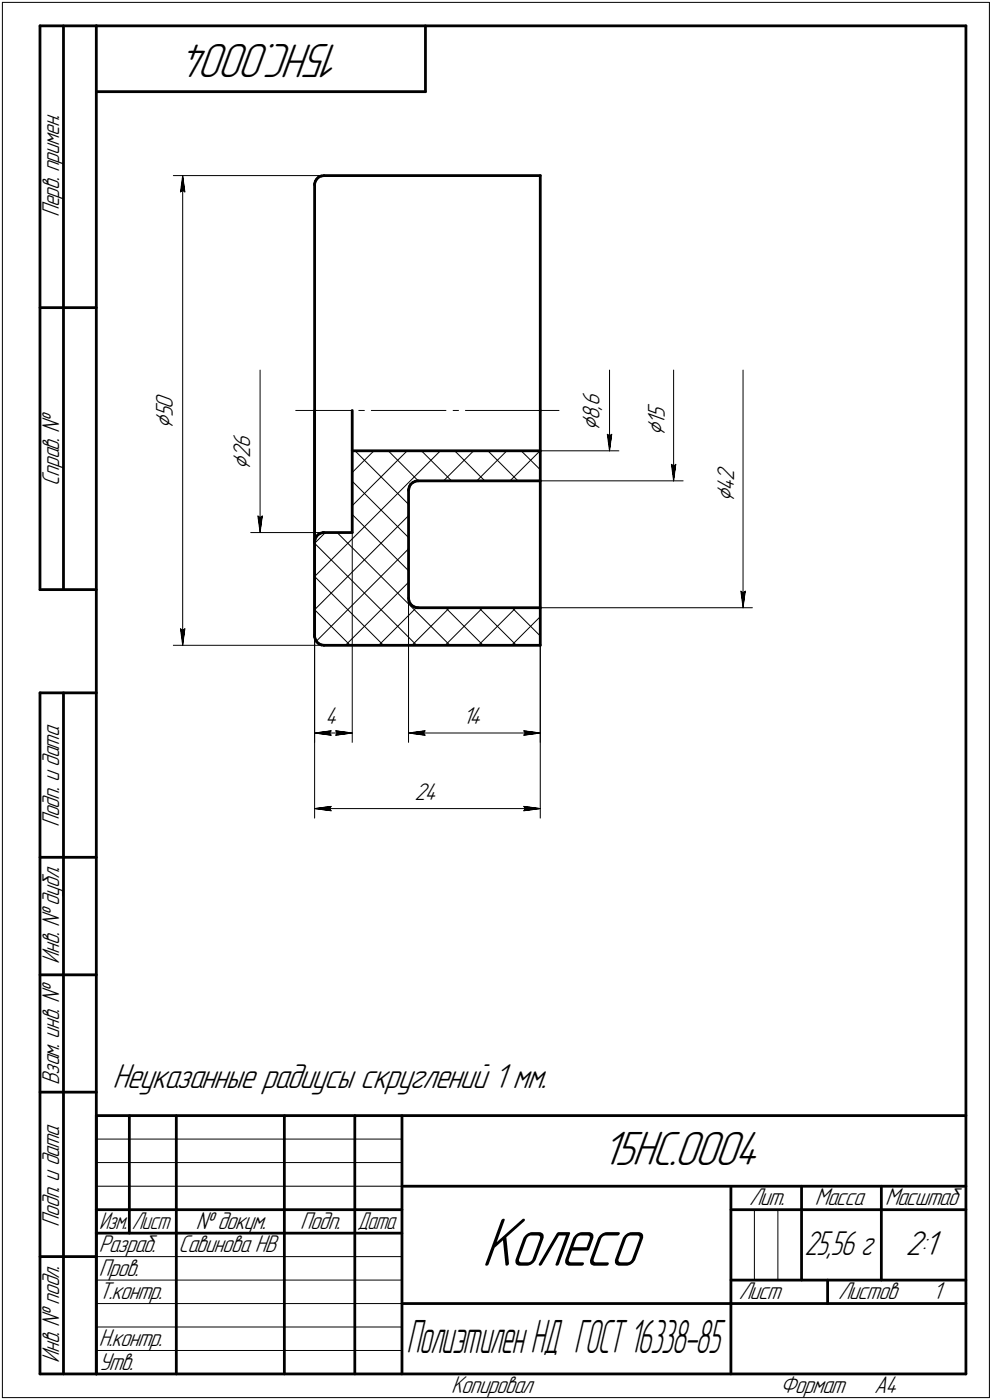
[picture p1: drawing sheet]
<svg xmlns="http://www.w3.org/2000/svg" width="211mm" height="298mm" viewBox="0 0 211 298" stroke-linecap="round" stroke-linejoin="round" font-family="sans-serif">
<g fill="none" stroke="#000" stroke-width=".21">
<path d="M.5 .5v297zM.5 .5h210zM210.5 .5v297zM36.9 37.4h78zM38.9 37.4l.4 3.5zM38.9 37.4l-.5 3.5zM38.9 37.4v100zM38.4 40.9l.5-.4zM38.9 40.5l.4 .4zM55.3 78.8v34.6zM129.7 78.8v17.2zM143.3 78.8v23.6z"/>
<path d="M158.1 78.8v50.6zM62.9 87.4h4zM66.9 99.5v15.9zM66.9 96.8v1.2zM66.9 87.4v7.9zM66.9 87.4h7.9zM75.5 96l11.4 11.4zM76.3 87.4h1.2zM79 87.4h15.9zM82.6 96l6.4 6.4zM89.7 96l6.4 6.4zM96.4 87.4h1.1z"/>
<path d="M96.7 96l6.4 6.4zM99 87.4h15.9zM103.8 96l6.4 6.4zM110.9 96l4 4zM114.9 87.4h4zM114.9 96h16.8zM129.2 92.5l.5 3.5zM129.2 92.5l.5 .3zM129.7 92.8l.4-.3zM130.1 92.5l-.4 3.5zM142.8 98.8l.5 3.6zM142.8 98.8l.5 .4z"/>
<path d="M143.3 99.2l.5-.4zM143.8 98.8l-.5 3.6zM53.3 113.4h15.6zM54.9 109.9l.4 3.5zM54.9 109.9l.4 .3zM55.3 110.2l.5-.3zM55.8 109.9l-.5 3.5zM66.9 115.7l2.3-2.3zM66.9 115.7l21.7 21.7zM71.7 113.4l24 24zM74.9 112.4v45.6zM74.9 107.7l11.7-11.7z"/>
<path d="M74.9 100.6l4.6-4.6zM74.9 102.4l12 12zM74.9 109.5l12 12zM86.9 116.8l-19.6 19.7zM86.9 109.8l-20 20zM94.4 102.4l6.4-6.4zM101.4 102.4l6.4-6.4zM108.5 102.4l6.4-6.4zM114.9 102.4h30.4zM36.9 137.4h78zM38.4 133.9l.5 3.5zM38.4 133.9l.5 .3z"/>
<path d="M38.9 134.2l.4-.3zM39.3 133.9l-.4 3.5zM66.9 135.4v22.6zM66.9 122.7l26.8-26.7zM66.9 122.7l14.7 14.7zM66.9 129.8l7.6 7.6zM66.9 129.4v44.8zM73.5 137.4l13.4-13.4zM80.6 137.4l8-8.1zM86.9 127.4v30.6zM87.6 137.4l8-8zM94.7 137.4l8-8z"/>
<path d="M94.8 129.4l8 8zM101.8 137.4l8-8zM101.9 129.4l8 8zM108.8 137.4l6.1-6.1zM108.9 129.4l6 6zM114.9 129.4v28.6zM114.9 129.4h45.2zM114.9 129.4v44.8zM157.6 125.9l.5 3.5zM157.6 125.9l.5 .3zM158.1 126.2l.4-.3zM158.5 125.9l-.4 3.5z"/>
<path d="M66.9 156l3.5-.4zM66.9 156l3.5 .5zM66.9 156h8zM70.1 156l.3 .5zM70.4 155.6l-.3 .4zM71.4 156.5l3.5-.5zM71.4 155.6l.4 .4zM71.4 155.6l3.5 .4zM71.8 156l-.4 .5zM86.9 156l3.5-.4zM86.9 156l3.5 .5zM86.9 156h28z"/>
<path d="M90.1 156l.3 .5zM90.4 155.6l-.3 .4zM111.4 156.5l3.5-.5zM111.4 155.6l.4 .4zM111.4 155.6l3.5 .4zM111.8 156l-.4 .5zM66.9 172.1l3.5-.4zM66.9 172.1l3.5 .5zM66.9 172.1h48zM70.1 172.1l.3 .5zM70.4 171.7l-.3 .4zM111.4 172.6l3.5-.5z"/>
<path d="M111.4 171.7l.4 .4zM111.4 171.7l3.5 .4zM111.8 172.1l-.4 .5zM20.5 247.5h65zM20.5 252.5h65zM20.5 242.5h65zM160.5 257.5v15zM165.5 257.5v15zM20.5 267.5h65zM20.5 272.5h65zM20.5 277.5h65zM.5 297.5h210z"/>
<path d="M20.5 282.5h65zM20.5 287.5h65z"/>
</g>
<g fill="#000" stroke="#000" stroke-width=".21">
<path d="M38.7 38.4h.2zM38.7 38.4h.2zM38.7 38.4h.2zM38.7 38.5h.2zM38.7 38.5h.2zM38.7 38.6h.2zM38.7 38.6h.2zM38.7 38.7h.2zM38.7 38.7h.2zM38.7 38.7h.2zM38.7 38.8h.2zM38.7 38.8h.2zM38.7 38.9h.2zM38.7 38.9h.2zM38.7 38.9h.2zM38.7 39h.2zM38.7 39h.2zM38.7 39.1h.2zM38.7 39.1h.2zM38.7 39.2h.2zM38.7 39.2h.2zM38.7 39.2h.2zM38.6 39.3h.3zM38.6 39.3h.3zM38.6 39.4h.3zM38.6 39.4h.3zM38.6 39.5h.3zM38.6 39.5h.3zM38.6 39.5h.3zM38.6 39.6h.3zM38.6 39.6h.3zM38.6 39.7h.3zM38.6 39.7h.3zM38.6 39.8h.3zM38.6 39.8h.3zM38.6 39.8h.3zM38.6 39.9h.3zM38.5 39.9h.4zM38.5 40h.4zM38.5 40h.4zM38.5 40h.4zM38.5 40.1h.4zM38.5 40.1h.4zM38.5 40.2h.4zM38.5 40.2h.4zM38.5 40.3h.4zM38.5 40.3h.4zM38.5 40.3h.4zM38.5 40.4h.4zM38.5 40.4h.4zM38.5 40.5h.4zM38.5 40.5h.4zM38.4 40.6h.4zM38.4 40.6h.4zM38.4 40.6h.3zM38.4 40.7h.3zM38.4 40.7h.2z"/>
<path d="M38.9 38h.1zM38.9 38.1h.1zM38.9 38.1h.1zM38.9 38.1h.1zM38.9 38.2h.1zM38.9 38.2h.1zM38.9 38.3h.1zM38.9 38.3h.1zM38.9 38.4h.1zM38.9 38.4h.1zM38.9 38.4h.1zM38.9 38.5h.1zM38.9 38.5h.1zM38.9 38.6h.1zM38.9 38.6h.1zM38.9 38.7h.2zM38.9 38.7h.2zM38.9 38.7h.2zM38.9 38.8h.2zM38.9 38.8h.2zM38.9 38.9h.2zM38.9 38.9h.2zM38.9 38.9h.2zM38.9 39h.2zM38.9 39h.2zM38.9 39.1h.2zM38.9 39.1h.2zM38.9 39.2h.2zM38.9 39.2h.2zM38.9 39.2h.2zM38.9 39.3h.3zM38.9 39.3h.3zM38.9 39.4h.3zM38.9 39.4h.3zM38.9 39.5h.3zM38.9 39.5h.3zM38.9 39.5h.3zM38.9 39.6h.3zM38.9 39.6h.3zM38.9 39.7h.3zM38.9 39.7h.3zM38.9 39.8h.3zM38.9 39.8h.3zM38.9 39.8h.3zM38.9 39.9h.3zM38.9 39.9h.3zM38.9 40h.3zM38.9 40h.3zM38.9 40h.3zM38.9 40.1h.3zM38.9 40.1h.3zM38.9 40.2h.3zM38.9 40.2h.3zM38.9 40.3h.4zM38.9 40.3h.4zM38.9 40.3h.4zM38.9 40.4h.4zM38.9 40.4h.4zM38.9 40.5h.4zM38.9 40.5h.4zM38.9 40.6h.4zM39 40.6h.3zM39.1 40.6h.2zM39.1 40.7h.2zM39.2 40.7h.1z"/>
<path d="M129.2 92.6h.2zM129.2 92.6h.3zM129.2 92.7h.3zM129.2 92.7h.4zM129.2 92.8h.4zM129.3 92.8h.4zM129.3 92.8h.4zM129.3 92.9h.4zM129.3 92.9h.4zM129.3 93h.4zM129.3 93h.4zM129.3 93h.4zM129.3 93.1h.4zM129.3 93.1h.4zM129.3 93.2h.4zM129.3 93.2h.4zM129.3 93.3h.4zM129.3 93.3h.4zM129.3 93.3h.4zM129.3 93.4h.4zM129.4 93.4h.3zM129.4 93.5h.3zM129.4 93.5h.3zM129.4 93.6h.3zM129.4 93.6h.3zM129.4 93.6h.3zM129.4 93.7h.3zM129.4 93.7h.3zM129.4 93.8h.3zM129.4 93.8h.3zM129.4 93.9h.3zM129.4 93.9h.3zM129.4 93.9h.3zM129.4 94h.3zM129.4 94h.3zM129.5 94.1h.2zM129.5 94.1h.2zM129.5 94.1h.2zM129.5 94.2h.2zM129.5 94.2h.2zM129.5 94.3h.2zM129.5 94.3h.2zM129.5 94.4h.2zM129.5 94.4h.2zM129.5 94.4h.2zM129.5 94.5h.2zM129.5 94.5h.2zM129.5 94.6h.2zM129.5 94.6h.2zM129.5 94.7h.2zM129.5 94.7h.2zM129.5 94.7h.2zM129.5 94.8h.2zM129.5 94.8h.2zM129.5 94.9h.2zM129.5 94.9h.2zM129.5 95h.2zM129.5 95h.2z"/>
<path d="M130 92.6h.1zM129.9 92.6h.2zM129.9 92.7h.2zM129.8 92.7h.3zM129.8 92.8h.3zM129.7 92.8h.4zM129.7 92.8h.4zM129.7 92.9h.4zM129.7 92.9h.4zM129.7 93h.4zM129.7 93h.4zM129.7 93h.4zM129.7 93.1h.4zM129.7 93.1h.3zM129.7 93.2h.3zM129.7 93.2h.3zM129.7 93.3h.3zM129.7 93.3h.3zM129.7 93.3h.3zM129.7 93.4h.3zM129.7 93.4h.3zM129.7 93.5h.3zM129.7 93.5h.3zM129.7 93.6h.3zM129.7 93.6h.3zM129.7 93.6h.3zM129.7 93.7h.3zM129.7 93.7h.3zM129.7 93.8h.3zM129.7 93.8h.3zM129.7 93.9h.3zM129.7 93.9h.3zM129.7 93.9h.3zM129.7 94h.3zM129.7 94h.3zM129.7 94.1h.2zM129.7 94.1h.2zM129.7 94.1h.2zM129.7 94.2h.2zM129.7 94.2h.2zM129.7 94.3h.2zM129.7 94.3h.2zM129.7 94.4h.2zM129.7 94.4h.2zM129.7 94.4h.2zM129.7 94.5h.2zM129.7 94.5h.2zM129.7 94.6h.2zM129.7 94.6h.2zM129.7 94.7h.2zM129.7 94.7h.1zM129.7 94.7h.1zM129.7 94.8h.1zM129.7 94.8h.1zM129.7 94.9h.1zM129.7 94.9h.1zM129.7 95h.1zM129.7 95h.1zM129.7 95h.1zM129.7 95.1h.1zM129.7 95.1h.1zM129.7 95.2h.1zM129.7 95.2h.1zM129.7 95.2h.1zM129.7 95.3h.1z"/>
<path d="M142.9 99h.1zM142.9 99h.1zM142.9 99.1h.2zM142.9 99.1h.3zM142.9 99.1h.3zM142.9 99.2h.4zM142.9 99.2h.4zM142.9 99.3h.4zM142.9 99.3h.4zM142.9 99.4h.4zM142.9 99.4h.4zM142.9 99.4h.4zM142.9 99.5h.4zM143 99.5h.3zM143 99.6h.3zM143 99.6h.3zM143 99.7h.3zM143 99.7h.3zM143 99.7h.3zM143 99.8h.3zM143 99.8h.3zM143 99.9h.3zM143 99.9h.3zM143 99.9h.3zM143 100h.3zM143 100h.3zM143 100.1h.3zM143 100.1h.3zM143 100.2h.3zM143 100.2h.3zM143 100.2h.3zM143 100.3h.3zM143 100.3h.3zM143 100.4h.3zM143 100.4h.3zM143.1 100.5h.2zM143.1 100.5h.2zM143.1 100.5h.2zM143.1 100.6h.2zM143.1 100.6h.2zM143.1 100.7h.2zM143.1 100.7h.2zM143.1 100.8h.2zM143.1 100.8h.2zM143.1 100.8h.2zM143.1 100.9h.2zM143.1 100.9h.2zM143.1 101h.2zM143.1 101h.2zM143.1 101h.2zM143.2 101.1h.1zM143.2 101.1h.1zM143.2 101.2h.1zM143.2 101.2h.1zM143.2 101.3h.1zM143.2 101.3h.1zM143.2 101.3h.1zM143.2 101.4h.1z"/>
<path d="M143.6 99h.2zM143.6 99h.2zM143.5 99.1h.3zM143.5 99.1h.3zM143.4 99.1h.4zM143.4 99.2h.3zM143.3 99.2h.4zM143.3 99.3h.4zM143.3 99.3h.4zM143.3 99.4h.4zM143.3 99.4h.4zM143.3 99.4h.4zM143.3 99.5h.4zM143.3 99.5h.4zM143.3 99.6h.4zM143.3 99.6h.4zM143.3 99.7h.4zM143.3 99.7h.4zM143.3 99.7h.4zM143.3 99.8h.4zM143.3 99.8h.3zM143.3 99.9h.3zM143.3 99.9h.3zM143.3 99.9h.3zM143.3 100h.3zM143.3 100h.3zM143.3 100.1h.3zM143.3 100.1h.3zM143.3 100.2h.3zM143.3 100.2h.3zM143.3 100.2h.3zM143.3 100.3h.3zM143.3 100.3h.3zM143.3 100.4h.3zM143.3 100.4h.3zM143.3 100.5h.3zM143.3 100.5h.3zM143.3 100.5h.3zM143.3 100.6h.3zM143.3 100.6h.3zM143.3 100.7h.3zM143.3 100.7h.3zM143.3 100.8h.3zM143.3 100.8h.2zM143.3 100.8h.2zM143.3 100.9h.2zM143.3 100.9h.2zM143.3 101h.2zM143.3 101h.2zM143.3 101h.2zM143.3 101.1h.2zM143.3 101.1h.2zM143.3 101.2h.2zM143.3 101.2h.2zM143.3 101.3h.2zM143.3 101.3h.2zM143.3 101.3h.2zM143.3 101.4h.2zM143.3 101.4h.1zM143.3 101.5h.1zM143.3 101.5h.1zM143.3 101.6h.1zM143.3 101.6h.1zM143.3 101.6h.1zM143.3 101.7h.1z"/>
<path d="M54.9 110h.2zM54.9 110h.2zM54.9 110.1h.3zM54.9 110.1h.3zM54.9 110.2h.4zM54.9 110.2h.4zM54.9 110.2h.4zM54.9 110.3h.4zM54.9 110.3h.4zM54.9 110.4h.4zM54.9 110.4h.4zM54.9 110.4h.4zM54.9 110.5h.4zM55 110.5h.3zM55 110.6h.3zM55 110.6h.3zM55 110.7h.3zM55 110.7h.3zM55 110.7h.3zM55 110.8h.3zM55 110.8h.3zM55 110.9h.3zM55 110.9h.3zM55 111h.3zM55 111h.3zM55 111h.3zM55 111.1h.3zM55 111.1h.3zM55.1 111.2h.2zM55.1 111.2h.2zM55.1 111.3h.2zM55.1 111.3h.2zM55.1 111.3h.2zM55.1 111.4h.2zM55.1 111.4h.2zM55.1 111.5h.2zM55.1 111.5h.2zM55.1 111.5h.2zM55.1 111.6h.2zM55.1 111.6h.2zM55.1 111.7h.2zM55.1 111.7h.2zM55.1 111.8h.2zM55.2 111.8h.1zM55.2 111.8h.1zM55.2 111.9h.1zM55.2 111.9h.1zM55.2 112h.1zM55.2 112h.1zM55.2 112.1h.1zM55.2 112.1h.1zM55.2 112.1h.1zM55.2 112.2h.1zM55.2 112.2h.1zM55.2 112.3h.1zM55.2 112.3h.1zM55.2 112.4h.1zM55.2 112.4h.1z"/>
<path d="M55.6 110h.2zM55.6 110h.2zM55.5 110.1h.3zM55.5 110.1h.3zM55.4 110.2h.4zM55.3 110.2h.5zM55.3 110.2h.5zM55.3 110.3h.5zM55.3 110.3h.5zM55.3 110.4h.5zM55.3 110.4h.5zM55.3 110.4h.5zM55.3 110.5h.5zM55.3 110.5h.4zM55.3 110.6h.4zM55.3 110.6h.4zM55.3 110.7h.4zM55.3 110.7h.4zM55.3 110.7h.4zM55.3 110.8h.4zM55.3 110.8h.4zM55.3 110.9h.4zM55.3 110.9h.4zM55.3 111h.4zM55.3 111h.4zM55.3 111h.4zM55.3 111.1h.4zM55.3 111.1h.4zM55.3 111.2h.3zM55.3 111.2h.3zM55.3 111.3h.3zM55.3 111.3h.3zM55.3 111.3h.3zM55.3 111.4h.3zM55.3 111.4h.3zM55.3 111.5h.3zM55.3 111.5h.3zM55.3 111.5h.3zM55.3 111.6h.3zM55.3 111.6h.3zM55.3 111.7h.3zM55.3 111.7h.3zM55.3 111.8h.3zM55.3 111.8h.2zM55.3 111.8h.2zM55.3 111.9h.2zM55.3 111.9h.2zM55.3 112h.2zM55.3 112h.2zM55.3 112.1h.2zM55.3 112.1h.2zM55.3 112.1h.2zM55.3 112.2h.2zM55.3 112.2h.2zM55.3 112.3h.2zM55.3 112.3h.2zM55.3 112.4h.2zM55.3 112.4h.2zM55.3 112.4h.2zM55.3 112.5h.2zM55.3 112.5h.2zM55.3 112.6h.2zM55.3 112.6h.2zM55.3 112.6h.2zM55.3 112.7h.2z"/>
<path d="M38.4 134h.2zM38.4 134h.3zM38.4 134.1h.3zM38.4 134.1h.4zM38.4 134.2h.4zM38.5 134.2h.4zM38.5 134.2h.4zM38.5 134.3h.4zM38.5 134.3h.4zM38.5 134.4h.4zM38.5 134.4h.4zM38.5 134.5h.4zM38.5 134.5h.4zM38.5 134.5h.4zM38.5 134.6h.4zM38.5 134.6h.4zM38.5 134.7h.4zM38.5 134.7h.4zM38.5 134.7h.4zM38.5 134.8h.4zM38.6 134.8h.3zM38.6 134.9h.3zM38.6 134.9h.3zM38.6 135h.3zM38.6 135h.3zM38.6 135h.3zM38.6 135.1h.3zM38.6 135.1h.3zM38.6 135.2h.3zM38.6 135.2h.3zM38.6 135.3h.3zM38.6 135.3h.3zM38.6 135.3h.3zM38.6 135.4h.3zM38.6 135.4h.3zM38.7 135.5h.2zM38.7 135.5h.2zM38.7 135.6h.2zM38.7 135.6h.2zM38.7 135.6h.2zM38.7 135.7h.2zM38.7 135.7h.2zM38.7 135.8h.2zM38.7 135.8h.2zM38.7 135.8h.2zM38.7 135.9h.2zM38.7 135.9h.2zM38.7 136h.2zM38.7 136h.2zM38.7 136.1h.2zM38.7 136.1h.2zM38.7 136.1h.2zM38.7 136.2h.2zM38.7 136.2h.2zM38.7 136.3h.2zM38.7 136.3h.2zM38.7 136.4h.2zM38.7 136.4h.2z"/>
<path d="M39.2 134h.1zM39.1 134h.2zM39.1 134.1h.2zM39 134.1h.3zM38.9 134.2h.4zM38.9 134.2h.4zM38.9 134.2h.4zM38.9 134.3h.4zM38.9 134.3h.4zM38.9 134.4h.4zM38.9 134.4h.4zM38.9 134.5h.4zM38.9 134.5h.4zM38.9 134.5h.3zM38.9 134.6h.3zM38.9 134.6h.3zM38.9 134.7h.3zM38.9 134.7h.3zM38.9 134.7h.3zM38.9 134.8h.3zM38.9 134.8h.3zM38.9 134.9h.3zM38.9 134.9h.3zM38.9 135h.3zM38.9 135h.3zM38.9 135h.3zM38.9 135.1h.3zM38.9 135.1h.3zM38.9 135.2h.3zM38.9 135.2h.3zM38.9 135.3h.3zM38.9 135.3h.3zM38.9 135.3h.3zM38.9 135.4h.3zM38.9 135.4h.3zM38.9 135.5h.2zM38.9 135.5h.2zM38.9 135.6h.2zM38.9 135.6h.2zM38.9 135.6h.2zM38.9 135.7h.2zM38.9 135.7h.2zM38.9 135.8h.2zM38.9 135.8h.2zM38.9 135.8h.2zM38.9 135.9h.2zM38.9 135.9h.2zM38.9 136h.2zM38.9 136h.2zM38.9 136.1h.2zM38.9 136.1h.1zM38.9 136.1h.1zM38.9 136.2h.1zM38.9 136.2h.1zM38.9 136.3h.1zM38.9 136.3h.1zM38.9 136.4h.1zM38.9 136.4h.1zM38.9 136.4h.1zM38.9 136.5h.1zM38.9 136.5h.1zM38.9 136.6h.1zM38.9 136.6h.1zM38.9 136.7h.1zM38.9 136.7h.1z"/>
<path d="M157.6 126h.2zM157.6 126h.3zM157.6 126.1h.3zM157.6 126.1h.4zM157.6 126.2h.4zM157.7 126.2h.4zM157.7 126.2h.4zM157.7 126.3h.4zM157.7 126.3h.4zM157.7 126.4h.4zM157.7 126.4h.4zM157.7 126.4h.4zM157.7 126.5h.4zM157.7 126.5h.4zM157.7 126.6h.4zM157.7 126.6h.4zM157.7 126.7h.4zM157.7 126.7h.4zM157.7 126.7h.4zM157.7 126.8h.4zM157.8 126.8h.3zM157.8 126.9h.3zM157.8 126.9h.3zM157.8 127h.3zM157.8 127h.3zM157.8 127h.3zM157.8 127.1h.3zM157.8 127.1h.3zM157.8 127.2h.3zM157.8 127.2h.3zM157.8 127.3h.3zM157.8 127.3h.3zM157.8 127.3h.3zM157.8 127.4h.3zM157.8 127.4h.3zM157.9 127.5h.2zM157.9 127.5h.2zM157.9 127.6h.2zM157.9 127.6h.2zM157.9 127.6h.2zM157.9 127.7h.2zM157.9 127.7h.2zM157.9 127.8h.2zM157.9 127.8h.2zM157.9 127.8h.2zM157.9 127.9h.2zM157.9 127.9h.2zM157.9 128h.2zM157.9 128h.2zM157.9 128.1h.2zM157.9 128.1h.2zM157.9 128.1h.2zM157.9 128.2h.2zM157.9 128.2h.2zM157.9 128.3h.2zM157.9 128.3h.2zM157.9 128.4h.2zM157.9 128.4h.2z"/>
<path d="M158.4 126h.1zM158.3 126h.2zM158.3 126.1h.2zM158.2 126.1h.3zM158.2 126.2h.3zM158.1 126.2h.4zM158.1 126.2h.4zM158.1 126.3h.4zM158.1 126.3h.4zM158.1 126.4h.4zM158.1 126.4h.4zM158.1 126.4h.4zM158.1 126.5h.4zM158.1 126.5h.4zM158.1 126.6h.4zM158.1 126.6h.4zM158.1 126.7h.4zM158.1 126.7h.4zM158.1 126.7h.4zM158.1 126.8h.4zM158.1 126.8h.3zM158.1 126.9h.3zM158.1 126.9h.3zM158.1 127h.3zM158.1 127h.3zM158.1 127h.3zM158.1 127.1h.3zM158.1 127.1h.3zM158.1 127.2h.3zM158.1 127.2h.3zM158.1 127.3h.3zM158.1 127.3h.3zM158.1 127.3h.3zM158.1 127.4h.3zM158.1 127.4h.3zM158.1 127.5h.2zM158.1 127.5h.2zM158.1 127.6h.2zM158.1 127.6h.2zM158.1 127.6h.2zM158.1 127.7h.2zM158.1 127.7h.2zM158.1 127.8h.2zM158.1 127.8h.2zM158.1 127.8h.2zM158.1 127.9h.2zM158.1 127.9h.2zM158.1 128h.2zM158.1 128h.2zM158.1 128.1h.2zM158.1 128.1h.1zM158.1 128.1h.1zM158.1 128.2h.1zM158.1 128.2h.1zM158.1 128.3h.1zM158.1 128.3h.1zM158.1 128.4h.1zM158.1 128.4h.1zM158.1 128.4h.1zM158.1 128.5h.1zM158.1 128.5h.1zM158.1 128.6h.1zM158.1 128.6h.1zM158.1 128.7h.1zM158.1 128.7h.1z"/>
<path d="M66.9 156h3.2zM67.3 156.1h2.8zM67.6 156.1h2.5zM67.9 156.2h2.3zM68.2 156.2h2zM68.5 156.3h1.8zM68.9 156.3h1.4zM69.2 156.3h1.1zM69.5 156.4h.9zM69.8 156.4h.6zM70.1 156.5h.3z"/>
<path d="M70.1 155.6h.3zM69.8 155.7h.6zM69.5 155.7h.9zM69.2 155.7h1.1zM68.9 155.8h1.4zM68.5 155.8h1.8zM68.2 155.9h2zM67.9 155.9h2.3zM67.6 156h2.5zM67.3 156h2.8z"/>
<path d="M71.5 155.6h.3zM71.5 155.7h.6zM71.5 155.7h.9zM71.5 155.7h1.2zM71.6 155.8h1.4zM71.6 155.8h1.8zM71.7 155.9h2zM71.7 155.9h2.3zM71.7 156h2.6zM71.8 156h2.8z"/>
<path d="M71.8 156h3.1zM71.8 156.1h2.8zM71.7 156.1h2.6zM71.7 156.2h2.3zM71.7 156.2h2zM71.6 156.3h1.8zM71.6 156.3h1.4zM71.5 156.3h1.2zM71.5 156.4h.9zM71.5 156.4h.6zM71.5 156.5h.3z"/>
<path d="M86.9 156h3.2zM87.2 156.1h2.9zM87.6 156.1h2.6zM87.9 156.2h2.3zM88.2 156.2h2zM88.5 156.3h1.8zM88.9 156.3h1.4zM89.2 156.3h1.1zM89.5 156.4h.8zM89.8 156.4h.6zM90.1 156.5h.3z"/>
<path d="M90.1 155.6h.3zM89.8 155.7h.6zM89.5 155.7h.8zM89.2 155.7h1.1zM88.9 155.8h1.4zM88.5 155.8h1.8zM88.2 155.9h2zM87.9 155.9h2.3zM87.6 156h2.6zM87.2 156h2.9z"/>
<path d="M111.5 155.6h.3zM111.5 155.7h.6zM111.5 155.7h.9zM111.5 155.7h1.2zM111.6 155.8h1.4zM111.6 155.8h1.8zM111.7 155.9h2zM111.7 155.9h2.3zM111.7 156h2.6zM111.8 156h2.8z"/>
<path d="M111.8 156h3.1zM111.8 156.1h2.8zM111.7 156.1h2.6zM111.7 156.2h2.3zM111.7 156.2h2zM111.6 156.3h1.8zM111.6 156.3h1.4zM111.5 156.3h1.2zM111.5 156.4h.9zM111.5 156.4h.6zM111.5 156.5h.3z"/>
<path d="M66.9 172.1h3.2zM67.3 172.2h2.8zM67.6 172.2h2.5zM67.9 172.3h2.3zM68.2 172.3h2zM68.5 172.3h1.8zM68.9 172.4h1.4zM69.2 172.4h1.1zM69.5 172.5h.9zM69.8 172.5h.6zM70.1 172.6h.3z"/>
<path d="M70.1 171.7h.3zM69.8 171.7h.6zM69.5 171.8h.9zM69.2 171.8h1.1zM68.9 171.9h1.4zM68.5 171.9h1.8zM68.2 172h2zM67.9 172h2.3zM67.6 172h2.5zM67.3 172.1h2.8z"/>
<path d="M111.5 171.7h.3zM111.5 171.7h.6zM111.5 171.8h.9zM111.5 171.8h1.2zM111.6 171.9h1.4zM111.6 171.9h1.8zM111.7 172h2zM111.7 172h2.3zM111.7 172h2.6zM111.8 172.1h2.8z"/>
<path d="M111.8 172.1h3.1zM111.8 172.2h2.8zM111.7 172.2h2.6zM111.7 172.3h2.3zM111.7 172.3h2zM111.6 172.3h1.8zM111.6 172.4h1.4zM111.5 172.4h1.2zM111.5 172.5h.9zM111.5 172.5h.6zM111.5 172.6h.3z"/>
</g>
<g fill="none" stroke="#000" stroke-width=".59">
<path d="M8.5 5.5v120zM8.5 5.5h12zM13.5 5.5v120zM20.5 5.5v287zM20.5 5.5h185zM20.5 19.5h70zM90.5 5.5v14zM205.5 5.5v287zM66.9 39.4v96zM66.9 39.1v.3zM67.1 38.6l-.2 .5zM67.4 38.1l-.3 .5z"/>
<path d="M67.8 37.7l.6-.2zM67.8 37.7l-.4 .4zM68.4 37.5l.5-.1zM68.9 37.4h46zM114.9 37.4v50zM8.5 65.5h12zM66.9 87.4v28zM74.9 87.4v8.6zM74.9 96v17.4zM74.9 96h40zM114.9 87.4v8.6zM114.9 96v6.4z"/>
<path d="M66.9 115.4v20zM67 114.8l-.1 .6zM67.3 114.3l-.3 .5zM67.6 113.8l-.3 .5zM67.6 113.8l.5-.3zM68.1 113.5l.6-.1zM68.7 113.4h.2zM68.9 113.4h6zM86.9 104.4v23zM87 104.1l-.1 .3zM87.1 103.6l-.1 .5zM87.4 103.1l.4-.4z"/>
<path d="M87.4 103.1l-.3 .5zM87.8 102.7l.5-.3zM88.3 102.4h.6zM88.9 102.4h26zM114.9 102.4v27zM8.5 125.5h12zM66.9 135.6l.2 .5zM66.9 135.4v.2zM67.1 136.1l.3 .6zM67.4 136.7l.4 .3zM67.8 137l.6 .3zM68.4 137.3l.5 .1z"/>
<path d="M68.9 137.4h46zM86.9 127.4l.1 .5zM87 127.9l.2 .6zM87.2 128.5l.4 .4zM87.6 128.9l.5 .3zM88.1 129.2l.6 .2zM88.7 129.4h.2zM88.9 129.4h26zM114.9 129.4v8zM8.5 147.5v145zM8.5 147.5h12zM13.5 147.5v145z"/>
<path d="M8.5 182.5h12zM8.5 207.5h12zM8.5 232.5h12zM20.5 237.5h185zM20.5 237.5v55zM27.5 237.5v25zM37.5 237.5v55zM60.5 237.5v55zM75.5 237.5v55zM85.5 237.5v55zM20.5 257.5h65zM85.5 252.5h120z"/>
<path d="M155.5 252.5v40zM155.5 257.5h15zM170.5 252.5v20zM170.5 257.5h35zM187.5 252.5v20zM8.5 267.5h12zM20.5 262.5h65zM85.5 277.5h70zM155.5 277.5h50zM155.5 272.5h50zM176.1 272.5v5zM8.5 292.5h12z"/>
<path d="M20.5 292.5h185z"/>
</g>
<text font-size="15.6" x="102.4" y="269.4">Колесо</text>
<g font-size="10.9">
<text x="73.1" y="9.4" transform="rotate(-180 73.1 9.4)">15НС.0004</text>
<text x="127.9" y="248.1">15НС.0004</text>
</g>
<text font-size="10.5" x="86.5" y="288.1">ПолиэтиленНД ГОСТ16338-85</text>
<g font-size="7.8">
<text x="23.9" y="231.6">Неуказанные радиусы скруглений 1 мм.</text>
<text x="192.6" y="267.2">2:1</text>
</g>
<text font-size="7.6" x="171.2" y="267.2">25,56 г</text>
<g font-size="6">
<text x="36.8" y="91.3" transform="rotate(-90 36.8 91.3)">Ç50</text>
<text x="127.5" y="91.8" transform="rotate(-90 127.5 91.8)">Ç8,6</text>
<text x="141.4" y="92.9" transform="rotate(-90 141.4 92.9)">Ç15</text>
<text x="53.2" y="100.1" transform="rotate(-90 53.2 100.1)">Ç26</text>
<text x="156.2" y="106.9" transform="rotate(-90 156.2 106.9)">Ç42</text>
</g>
<g font-size="5.5">
<text x="12.6" y="46.3" transform="rotate(-90 12.6 46.3)">Перв. примен.</text>
<text x="12.6" y="103.4" transform="rotate(-90 12.6 103.4)">Справ. №</text>
<text x="69.2" y="154.1">4</text>
<text x="98.4" y="154.1">14</text>
<text x="88.2" y="170.2">24</text>
<text x="12.6" y="176.1" transform="rotate(-90 12.6 176.1)">Подп. и дата</text>
<text x="12.6" y="205.2" transform="rotate(-90 12.6 205.2)">Инв. № дубл.</text>
<text x="12.6" y="230.9" transform="rotate(-90 12.6 230.9)">Взам. инв. №</text>
<text x="159.3" y="256.6">Лит.</text>
<text x="173.4" y="256.6">Масса</text>
<text x="188.3" y="256.6">Масштаб</text>
<text x="12.6" y="261.1" transform="rotate(-90 12.6 261.1)">Подп. и дата</text>
<text x="41.6" y="261.6">№ докум.</text>
<text x="63.9" y="261.6">Подп.</text>
<text x="21" y="266.6">Разраб.</text>
<text x="38" y="266.6">Савинова НВ</text>
<text x="21" y="271.6">Пров.</text>
<text x="21" y="276.6">Т.контр.</text>
<text x="157.1" y="276.6">Лист</text>
<text x="178.3" y="276.6">Листов</text>
<text x="198.5" y="276.6">1</text>
<text x="21" y="286.6">Н.контр.</text>
<text x="12.6" y="290.2" transform="rotate(-90 12.6 290.2)">Инв. № подл.</text>
<text x="21" y="291.6">Утв.</text>
<text x="96" y="296.6">Копировал</text>
<text x="166" y="296.6">Формат</text>
<text x="186" y="296.6">A4</text>
</g>
<g font-size="5.4">
<text x="21.1" y="261.6">Изм.</text>
<text x="28.1" y="261.6">Лист</text>
<text x="76.1" y="261.6">Дата</text>
</g>
</svg>
